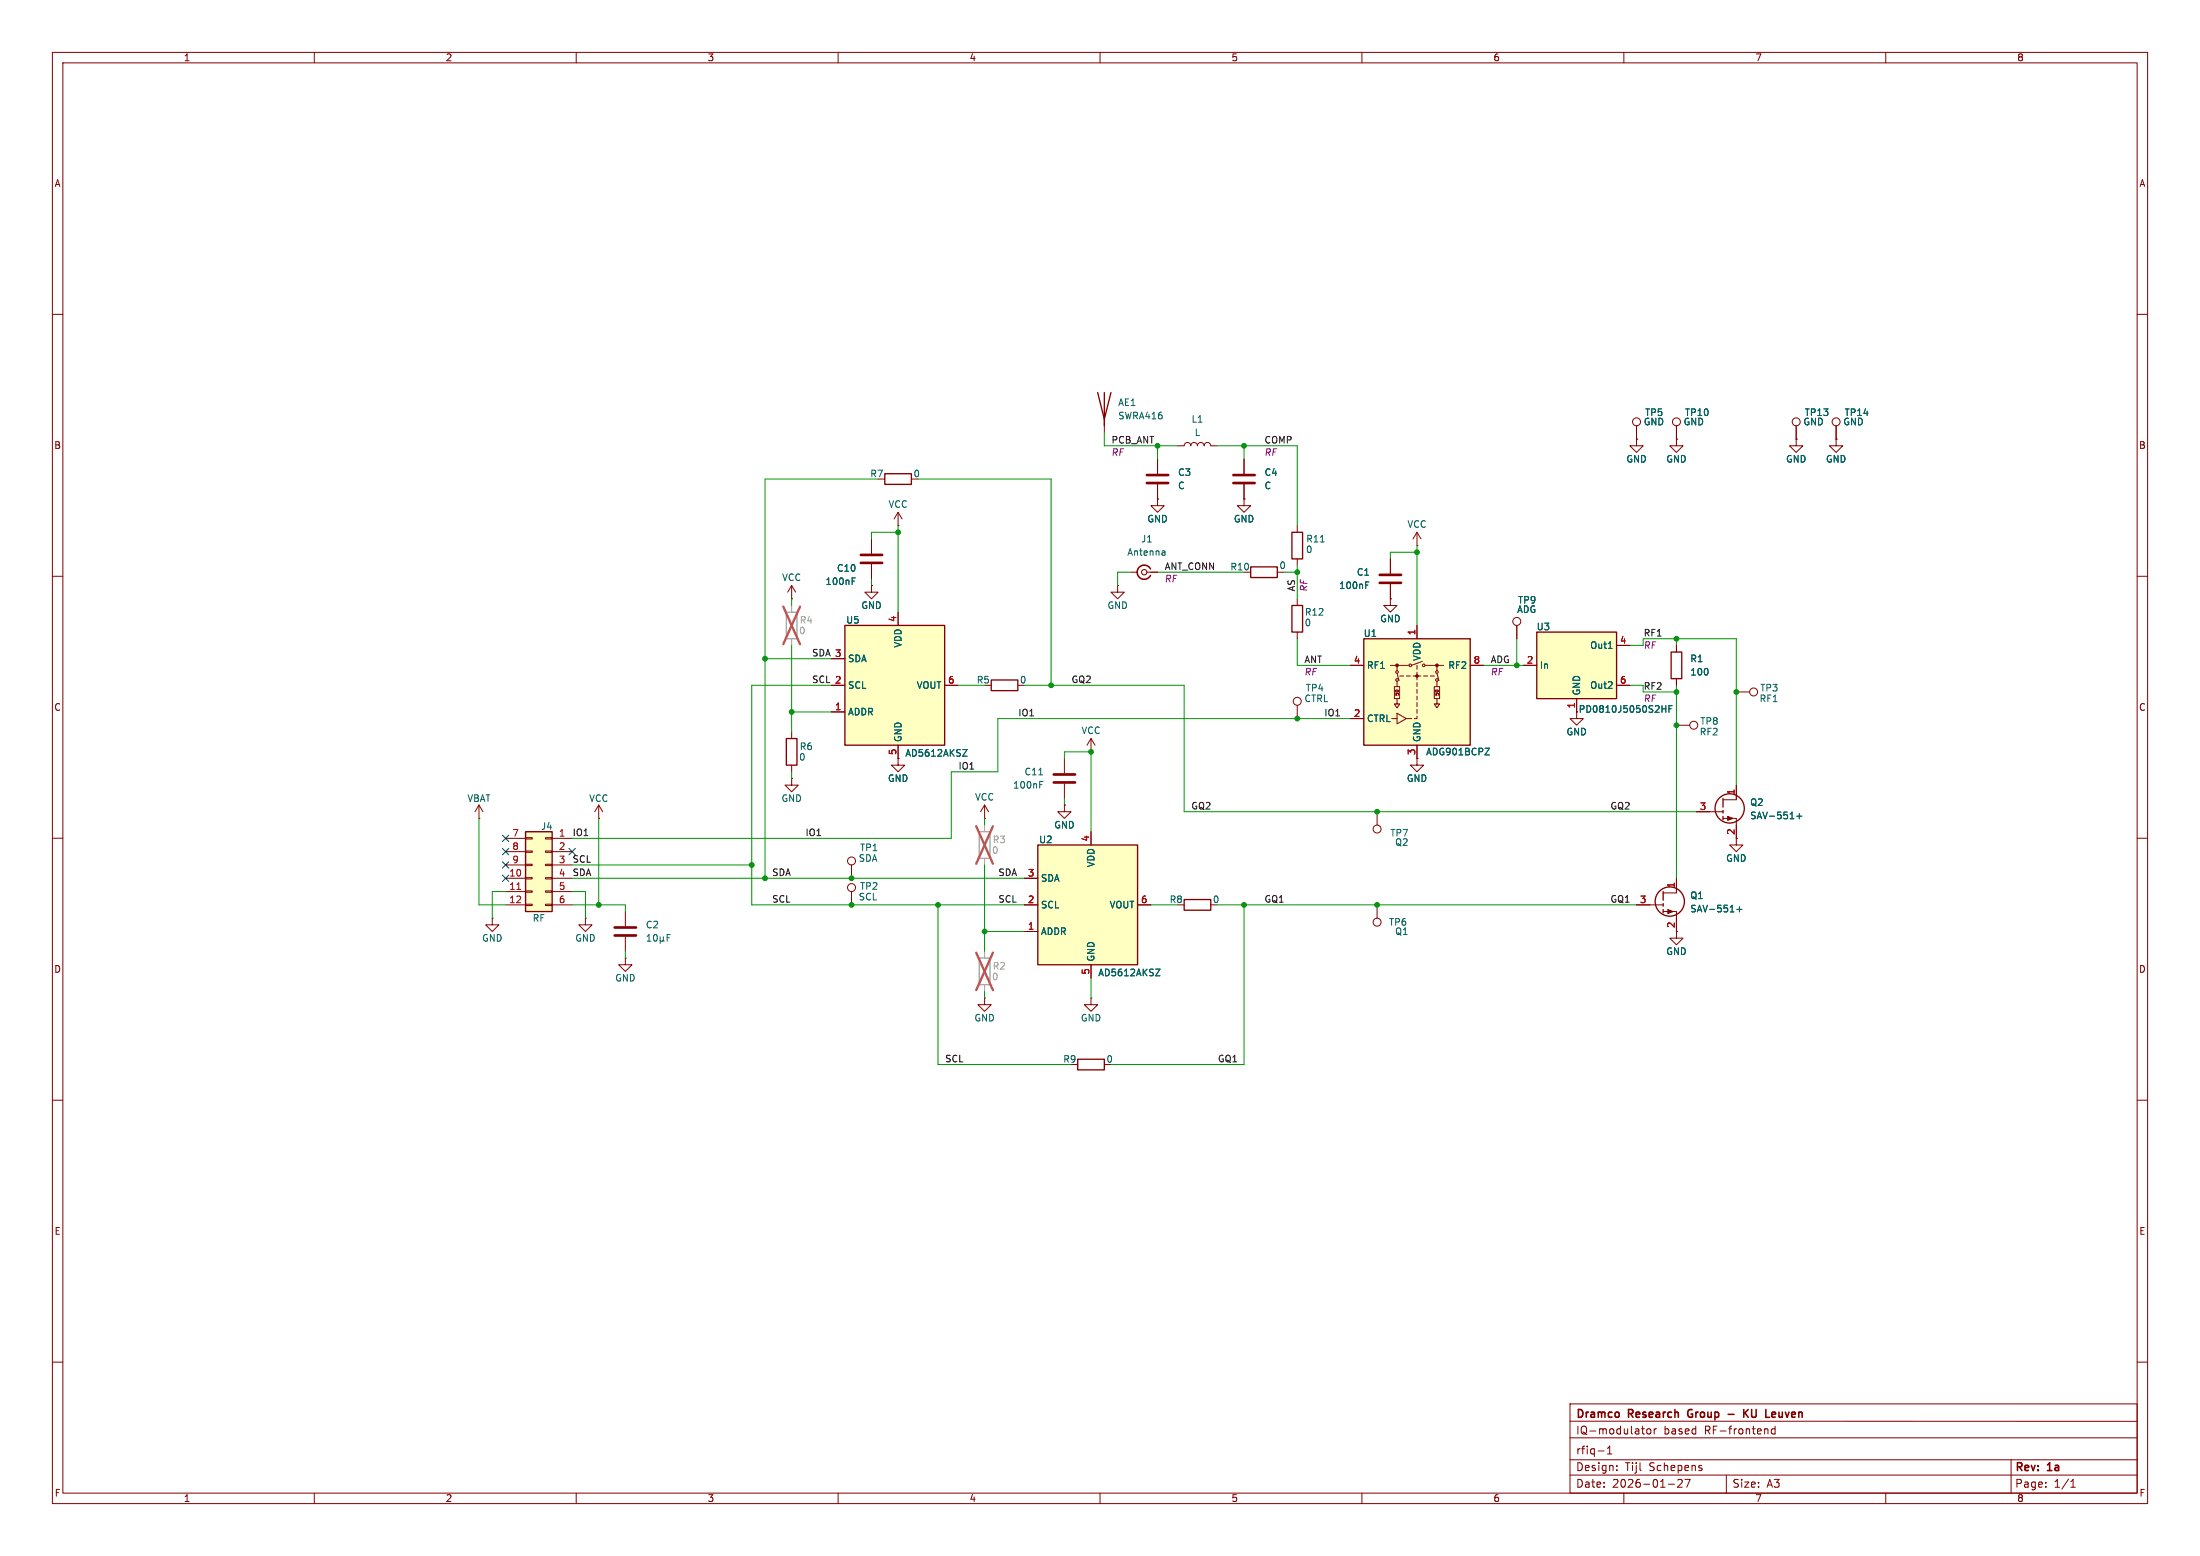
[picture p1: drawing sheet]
<svg xmlns="http://www.w3.org/2000/svg" width="420mm" height="297mm" viewBox="0 0 420 297" stroke-linecap="round" stroke-linejoin="round" font-family="sans-serif">
<g fill="none" stroke="#840000" stroke-width=".19">
<path d="M10 10h400v277h-400zM12 12h396v273h-396zM60 10v2M110 10v2M160 10v2M210 10v2M260 10v2M310 10v2M360 10v2M10 60h2M408 60h2M210.8 80v2.6"/>
<path d="M224.8 85.1h1.3a.64 .64 0 0 1 .6-.6 .64 .64 0 0 1 .6 .6 .64 .64 0 0 1 .7-.6 .64 .64 0 0 1 .6 .6 .64 .64 0 0 1 .6-.6 .64 .64 0 0 1 .7 .6 .64 .64 0 0 1 .6-.6 .64 .64 0 0 1 .6 .6h1.3M10 110h2M265.4 114.3v1.3h-1.2l1.2 1.2 1.3-1.2h-1.3M265.4 114.3h.1M265.4 106.7v2.8M265.4 111.5v2.8M270.5 104.1h.1M270.5 101.6l.8 1.3M270.5 101.6l-.8 1.3M270.5 101.6v2.5M408 110h2M10 160h2"/>
<path d="M91.4 156.2h.1M91.4 153.7l.8 1.2M91.4 153.7l-.7 1.2M91.4 153.7v2.5M188 156.2h.1M188 153.7l.7 1.2M188 153.7l-.8 1.2M188 153.7v2.5M203.2 153.7v1.2h-1.3l1.3 1.3 1.3-1.3h-1.3M203.2 153.7h.1M203.2 144.8v2.8M203.2 149.6v2.8"/>
<path d="M208.3 143.5h.1M208.3 141l.7 1.2M208.3 141l-.8 1.2M208.3 141v2.5M408 160h2M162.6 165.1v2.5M162.6 170.2v2.5M10 210h2M408 210h2M10 260h2M299.7 268h108.3v17h-108.3zM299.7 278.6h108.2"/>
<path d="M299.7 274.4h108.2M299.7 271.3h108.3M305.1 277h1.1M306.9 277.5h.8M306.9 276.5l.4-.5v1.5M308.7 279.8v.1M313.4 272.7h.5M313.7 273.6l.2 .1M314.4 272.9l.3-.2 .4 .2 .1 .5-.2 .2-.3 .1-.3-.1zM315.8 272.7v1M316.2 272.7l-.3 .1-.1 .2M324.7 279.7l.2 .1"/>
<path d="M337.1 272.7h.2l.2 .2v.8M338.9 272.8l-.5-.1-.2 .3 .1 .6h.6M338.9 272.2v1.5M383.9 278.6v6.4M408 260h2M60 285v2M110 285v2M160 285v2M210 285v2M260 285v2M299.7 281.6h108.2M308.7 280.6v.1"/>
<path d="M310 285v2M318.5 283.3h1.2M320.3 282.5l.6-.1 .2 .1 .1 .3-1 1.1h1M321.7 282.4h1l-.7 1.5M324.7 280.2l.2 .2-.2 .3M329.6 281.6v3.4M360 285v2M390.5 283.7v.2M390.5 282.9v.2M395.3 283.9h.9M395.3 282.8l.5-.4v1.5"/>
<circle cx="162.6" cy="164.3" r=".76"/>
<circle cx="162.6" cy="169.4" r=".76"/>
</g>
<path d="M322.3 269.2l-.1 .5 .1 .6M329.9 270h1.1M332.9 269v1.5M333.1 269.7l.7 .8M333.8 269l-.9 .9M338.3 270.5h.6M338.3 269.6l.5-.1 .2 .4-.7 .1" fill="none" stroke="#840000" stroke-width=".3"/>
<path d="M150.1 116.8h2v5.1h-2zM186.9 158.8h2.1v5h-2.1zM186.9 182.9h2.1v5.1h-2.1z" fill="none" stroke="#a1a1a1" stroke-width=".25"/>
<path d="M151.1 115.6v1.2M151.1 121.9v1.3M188 157.5v1.3M188 163.8v1.3M188 181.6v1.3M188 188v1.2" fill="none" stroke="#a1a1a1" stroke-width=".19"/>
<path d="M149.5 115.8l3.2 7.2M152.7 115.8l-3.2 7.2M186.4 157.7l3.2 7.2M189.6 157.7l-3.2 7.2M186.4 181.8l3.2 7.2M189.6 181.8l-3.2 7.2" fill="none" stroke="#e65255" stroke-width=".46"/>
<path d="M209.5 74.9l1.3 5.1 1.3-5.1M210.8 74.9v6.4" fill="none" stroke="#840000" stroke-width=".25"/>
<path d="M263.4 109.7h4.1M263.4 111.3h4.1M201.2 147.8h4M201.2 149.4h4" fill="none" stroke="#840000" stroke-width=".51"/>
<path d="M260.7 111.7h.4M260.7 111.1h.6M198.3 147.9h.7M198.5 149.8h.4M198.5 149.2h.6" fill="none" stroke="#006464" stroke-width=".19"/>
<path d="M161.3 119.4h19v22.8h-19z" fill="#ffffc2"/>
<path d="M168.9 90.4h5.1v2.1h-5.1zM161.3 119.4h19v22.8h-19z" fill="none" stroke="#840000" stroke-width=".25"/>
<g fill="none" stroke="#840000" stroke-width=".19">
<path d="M167.6 91.4h1.3M171.4 97.8v2.5M171.4 97.8l.8 1.3M171.4 97.8l-.7 1.3M221 95.3v1.2h-1.3l1.3 1.3 1.2-1.3h-1.2M221 95.3h.1M221 87.6v2.8M221 92.5v2.8M237.5 95.3v1.2h-1.3l1.3 1.3 1.3-1.3h-1.3M237.5 95.3h.1M237.5 87.6v2.8M237.5 92.5v2.8"/>
<path d="M171.4 100.3h.1M171.4 116.8v2.6M213.4 111.8v1.2h-1.3l1.3 1.3 1.2-1.3h-1.2M213.4 111.8h.1M215.9 109.2h1.3M218.9 109.2h2.1M158.7 125.7h2.6M158.7 130.8h2.6M158.7 135.9h2.6M180.3 130.8h2.6M247.6 134.6v2.6M114.3 156.2h.1"/>
<path d="M114.3 153.7l.8 1.2M114.3 153.7l-.8 1.2M114.3 153.7v2.5M171.4 144.8v1.3h1.3l-1.3 1.2-1.2-1.2h1.2M171.4 144.8h.1M171.4 142.2v2.6M94 175.3v1.2h-1.3l1.3 1.3 1.2-1.3h-1.2M94 175.3h.1M119.4 182.9v1.3h1.2l-1.2 1.2-1.3-1.2h1.3M119.4 182.9h.1M188 190.5v1.3h1.2l-1.2 1.2-1.3-1.2h1.3M188 190.5h.1"/>
<circle cx="247.6" cy="133.9" r=".76"/>
</g>
<path d="M222.2 105.1l.2 .2v.7M222.4 105.9l-.4 .1M222.4 105.4l-.4 .1M183.8 143.1h.8l-.8 1.2h.8" fill="none" stroke="#006464" stroke-width=".19"/>
<path d="M218.9 90.7h4.1M218.9 92.2h4.1M235.5 90.7h4M235.5 92.2h4" fill="none" stroke="#840000" stroke-width=".51"/>
<circle cx="218.4" cy="109.2" r=".51" fill="none" stroke="#840000" stroke-width=".2"/>
<path d="M217.1 109.2a1.35 1.35 0 0 0 1 1.3 1.35 1.35 0 0 0 1.5-.6M219.6 108.6a1.35 1.35 0 0 0-1.5-.7 1.35 1.35 0 0 0-1 1.3" fill="none" stroke="#840000" stroke-width=".3"/>
<path d="M100.3 158.8h5.1v15.2h-5.1z" fill="#ffffc2"/>
<path d="M100.3 158.8h5.1v15.2h-5.1zM150.1 141h2v5.1h-2zM205.7 202.2h5.1v2h-5.1z" fill="none" stroke="#840000" stroke-width=".25"/>
<g fill="none" stroke="#840000" stroke-width=".19">
<path d="M151.1 114.3h.1M151.1 111.8v2.5M151.1 111.8l.8 1.2M151.1 111.8l-.7 1.2M166.4 111.8v1.2h-1.3l1.3 1.3 1.2-1.3h-1.2M166.4 111.8h.1M289.6 119.4v2.5M151.1 139.7v1.3M100.3 159.9h1.3v.2h-1.3zM104.1 159.9h1.3v.2h-1.3zM151.1 148.6v1.3h1.3l-1.3 1.2-1.2-1.2h1.2M151.1 148.6h.1"/>
<path d="M151.1 146.1v1.2M96.5 160h3.8M96.5 162.6h3.8M96.5 165.1h3.8M96.5 167.6h3.8M96.5 170.2h3.8M96.5 172.7h3.8M100.3 162.4h1.3v.3h-1.3zM100.3 165h1.3v.2h-1.3zM100.3 167.5h1.3v.3h-1.3zM100.3 170.1h1.3v.2h-1.3zM100.3 172.6h1.3v.2h-1.3z"/>
<path d="M104.1 162.4h1.3v.3h-1.3zM104.1 165h1.3v.2h-1.3zM104.1 167.5h1.3v.3h-1.3zM104.1 170.1h1.3v.2h-1.3zM104.1 172.6h1.3v.2h-1.3zM105.4 160h3.8M105.4 162.6h3.8M105.4 165.1h3.8M105.4 167.6h3.8M105.4 170.2h3.8M105.4 172.7h3.8M111.8 175.3v1.2h-1.3l1.3 1.3 1.2-1.3h-1.2"/>
<path d="M111.8 175.3h.1M119.4 174v2.8M119.4 178.8v2.8M204.5 203.2h1.2"/>
<circle cx="289.6" cy="118.6" r=".76"/>
</g>
<path d="M98.7 169.8h.7" fill="none" stroke="#a90000" stroke-width=".19"/>
<path d="M117.3 177h4.1M117.3 178.6h4.1" fill="none" stroke="#840000" stroke-width=".51"/>
<path d="M123.5 179.6h.8M123.5 178.7l.4-.3v1.2M124.9 178.5l.2-.1a.68 .68 0 0 1 .4 .6 .68 .68 0 0 1-.4 .6l-.3-.4zM126 179.5l.2 .1 .4-.1M126 178.8v1.3M126.6 179.5l.2 .1M126.6 178.8v.7M127.4 179h.4M128 178.4h-.6v1.2" fill="none" stroke="#006464" stroke-width=".19"/>
<path d="M198.1 161.3h19.1v22.9h-19.1z" fill="#ffffc2"/>
<g fill="none" stroke="#840000" stroke-width=".25">
<path d="M189.2 129.8h5.1v2h-5.1zM319 124.5h2.1v5h-2.1zM328.9 152.4v1.7M328.9 154.7v.5M328.9 155.8v.7M198.1 161.3h19.1v22.9h-19.1zM226.1 171.7h5v2h-5zM317.5 170.2v1.6M317.5 172.5v.5M317.5 173.6v.6"/>
<circle cx="330.2" cy="154.3" r="2.79"/>
<circle cx="318.8" cy="172.1" r="2.79"/>
</g>
<g fill="none" stroke="#840000" stroke-width=".19">
<path d="M166.4 102.9v2.8M166.4 107.7v2.8M188 130.8h1.2M301 135.9v1.3h-1.3l1.3 1.2 1.3-1.2h-1.3M320 138.4h2.6M320 123.2v1.3M320 129.5v1.3M331.5 132.1h2.5M208.3 158.8v2.5M262.9 154.9v2.6M270.5 144.8v1.3h-1.3l1.3 1.2 1.3-1.2h-1.3M270.5 144.8h.1"/>
<path d="M323.8 154.9h5.1M328.9 156.2h2.6v5.1h-1.3l1.3 1.3 1.2-1.3h-1.2M331.5 149.9v2.8h-2.6M195.6 167.6h2.5M195.6 172.7h2.5M195.6 177.8h2.5M217.2 172.7h2.5M224.8 172.7h1.3M262.9 172.7v2.6M312.4 172.7h5.1M317.5 174h2.5v5.1h-1.2l1.2 1.2 1.3-1.2h-1.3M320 167.6v2.8h-2.5"/>
<path d="M208.3 190.5v1.3h1.2l-1.2 1.2-1.3-1.2h1.3M208.3 190.5h.1M208.3 184.2v2.5"/>
<circle cx="323.3" cy="138.4" r=".76"/>
<circle cx="334.8" cy="132.1" r=".76"/>
<circle cx="262.9" cy="158.2" r=".76"/>
<circle cx="262.9" cy="176" r=".76"/>
</g>
<path d="M162.7 110.9h.4M162.7 110.3h.6M343 155.8h1M343.5 155.3v1M331.6 173.6h.9M332.1 173.1v1M220.6 185h.9l-.9 1.3h.9" fill="none" stroke="#006464" stroke-width=".19"/>
<path d="M164.3 105.9h4.1M164.3 107.4h4.1" fill="none" stroke="#840000" stroke-width=".51"/>
<g fill="#840000" stroke="#840000" stroke-width=".19">
<path d="M329.8 155.8l1 .4-1 .4z"/>
<path d="M318.4 173.6l1 .4-1 .4z"/>
</g>
<path d="M260.3 121.9h20.4v20.3h-20.4z" fill="#ffffc2"/>
<path d="M260.3 121.9h20.4v20.3h-20.4z" fill="none" stroke="#840000" stroke-width=".25"/>
<g fill="none" stroke="#840000" stroke-width=".19">
<path d="M270.5 119.4v2.5M257.8 137.2h2.5M257.8 127h2.5M265.4 127h3.6M265.7 137.2h1M266.2 131.1h1v2.3h-1zM266.7 136.1l1.8 1.1-1.8 1zM266.7 133.4v1h-.5l.5 .7 .5-.7h-.5M266.7 127v1M266.7 130v1.1M266.7 128.5l.4 1.4M267.2 129h.8"/>
<path d="M268.5 137.2h1M268.5 129h.7M269.7 129h1.6M270.5 136.7v.5h-.5M270.5 127v.8M270.5 128.3v1.5M270.5 130.3v.8M270.5 131.6v.7M270.5 132.8v.8M270.5 134.1v.8M270.5 135.4v.7M271.5 126.2l-2 .8"/>
<path d="M271.8 129h.7M272 127h3.6M273 129h.8M273.8 131.1h1v2.3h-1zM274.3 133.4v1h-.5l.5 .7 .5-.7h-.5M274.3 127v1M274.3 130v1.1M274.3 128.5l.4 1.4M280.7 127h2.5M270.5 142.2v2.6"/>
<circle cx="266.7" cy="129.8" r=".25"/>
<circle cx="266.7" cy="128.3" r=".25"/>
<circle cx="269.2" cy="127" r=".25"/>
<circle cx="271.8" cy="127" r=".25"/>
<circle cx="274.3" cy="129.8" r=".25"/>
<circle cx="274.3" cy="128.3" r=".25"/>
</g>
<g fill="#840000" stroke="#840000" stroke-width=".19">
<circle cx="270.5" cy="129" r=".25"/>
<circle cx="266.7" cy="127" r=".25"/>
<circle cx="274.3" cy="127" r=".25"/>
</g>
<path d="M283.5 142.8h.8l-.8 1.3h.8" fill="none" stroke="#006464" stroke-width=".19"/>
<path d="M293.4 120.7h15.2v12.7h-15.2z" fill="#ffffc2"/>
<path d="M238.8 108.2h5v2h-5zM246.6 115.6h2.1v5.1h-2.1zM246.6 101.6h2.1v5.1h-2.1zM293.4 120.7h15.2v12.7h-15.2z" fill="none" stroke="#840000" stroke-width=".25"/>
<g fill="none" stroke="#840000" stroke-width=".19">
<path d="M221 95.3h.1M221 87.6v2.8M221 92.5v2.8M237.5 95.3h.1M237.5 87.6v2.8M237.5 92.5v2.8M312.4 83.8v1.3h-1.3l1.3 1.3 1.3-1.3h-1.3M312.4 83.8h.1M312.4 81.3v2.5M320 83.8v1.3h-1.2l1.2 1.3 1.3-1.3h-1.3M320 83.8h.1M320 81.3v2.5"/>
<path d="M342.9 83.8v1.3h-1.3l1.3 1.3 1.3-1.3h-1.3M342.9 83.8h.1M342.9 81.3v2.5M350.5 83.8v1.3h-1.3l1.3 1.3 1.3-1.3h-1.3M350.5 83.8h.1M350.5 81.3v2.5M166.4 111.8h.1M166.4 102.9v2.8M166.4 107.7v2.8M171.4 116.8v2.6M237.5 109.2h1.3M247.6 100.3v1.3"/>
<path d="M247.6 106.7v1.3M247.6 114.3v1.3M265.4 114.3h.1M265.4 106.7v2.8M265.4 111.5v2.8M270.5 119.4v2.5M289.6 119.4v2.5M158.7 130.8h2.6M158.7 125.7h2.6M158.7 135.9h2.6M180.3 130.8h2.6M247.6 120.7v1.2"/>
<path d="M257.8 127h2.5M257.8 137.2h2.5M280.7 127h2.5M290.8 127h2.6M301 133.4v2.5M308.6 123.2h2.5M308.6 130.8h2.5M320 123.2v1.3M320 129.5v1.3M171.4 144.8h.1M171.4 142.2v2.6M203.2 153.7h.1"/>
<path d="M208.3 158.8v2.5M270.5 144.8h.1M270.5 142.2v2.6M323.8 154.9h2.6M331.5 149.9v2.5M331.5 157.5v2.5M195.6 167.6h2.5M195.6 172.7h2.5M195.6 177.8h2.5M217.2 172.7h2.5M312.4 172.7h2.6M320 167.6v2.6"/>
<path d="M320 175.3v2.5M208.3 184.2v2.5"/>
<circle cx="312.4" cy="80.5" r=".76"/>
<circle cx="320" cy="80.5" r=".76"/>
<circle cx="342.9" cy="80.5" r=".76"/>
<circle cx="350.5" cy="80.5" r=".76"/>
</g>
<g fill="none" stroke="#006464" stroke-width=".19">
<path d="M162.7 110.9h.4M162.7 110.3h.6M252.1 103.4h.7M260.7 111.7h.4M260.7 111.1h.6M307 123.8h.8M317.3 135.3h.7M318 134.7v1.3M318.6 135.3h.4M319.2 134.7h-.6v1.3M183.8 143.1h.8l-.8 1.2h.8M283.5 142.8h.8l-.8 1.3h.8"/>
<path d="M343 155.8h1M343.5 155.3v1M331.6 173.6h.9M332.1 173.1v1M220.6 185h.9l-.9 1.3h.9"/>
</g>
<g fill="none" stroke="#009600" stroke-width=".19">
<path d="M167.6 91.4h-21.6v76.2M175.3 91.4h25.4v39.4M210.8 82.6v2.5h14M221 85.1v2.5M232.4 85.1h15.2v15.2M237.5 85.1v2.5M151.1 114.3v1.3M166.4 110.5v1.3M171.4 100.3v16.5M171.4 101.6h-5v1.3M215.9 109.2h-2.5v2.6M221 109.2h16.5"/>
<path d="M245.1 109.2h2.5M247.6 108v6.3M270.5 104.1v15.3M270.5 105.4h-5.1v1.3M146 125.7h12.7M151.1 123.2v16.5M151.1 135.9h7.6M158.7 130.8h-15.2v41.9h52.1M182.9 130.8h5.1M195.6 130.8h30.5v24.1h97.7M247.6 121.9v5.1h10.2M257.8 137.2h-67.3v10.1h-8.9v12.7h-72.4"/>
<path d="M283.2 127h7.6M289.6 121.9v5.1M311.1 123.2h2.6v-1.3h17.8v28M311.1 130.8h2.6M313.7 132.1h6.3M320 121.9v1.3M320 130.8v36.8M91.4 156.2v16.5h5.1M114.3 156.2v16.5M151.1 147.3v1.3M188 156.2v1.3M203.2 144.8v-1.3h5.1v15.3"/>
<path d="M203.2 152.4v1.3M96.5 170.2h-2.5v5.1M109.2 172.7h10.2v1.3M109.2 167.6h86.4M109.2 165.1h34.3M109.2 170.2h2.6v5.1M179.1 172.7v30.5h25.4M188 177.8h7.6M188 165.1v16.5M219.7 172.7h5.1M232.4 172.7h80M237.5 172.7v30.5h-25.4"/>
<path d="M119.4 181.6v1.3M188 189.2v1.3M208.3 186.7v3.8"/>
</g>
<path d="M95.9 159.4l1.2 1.2M97.1 159.4l-1.2 1.2M95.9 164.5l1.2 1.2M95.9 162l1.2 1.2M95.9 167l1.2 1.2M97.1 164.5l-1.2 1.2M97.1 162l-1.2 1.2M97.1 167l-1.2 1.2M108.6 162l1.2 1.2M109.8 162l-1.2 1.2" fill="none" stroke="#000084" stroke-width=".19"/>
<g fill="#009600" stroke="#009600" stroke-width=".19">
<circle cx="188" cy="177.8" r=".46"/>
<circle cx="162.6" cy="167.6" r=".46"/>
<circle cx="162.6" cy="172.7" r=".46"/>
<circle cx="179.1" cy="172.7" r=".46"/>
<circle cx="146" cy="167.6" r=".46"/>
<circle cx="262.9" cy="172.7" r=".46"/>
<circle cx="237.5" cy="172.7" r=".46"/>
<circle cx="247.6" cy="137.2" r=".46"/>
<circle cx="262.9" cy="154.9" r=".46"/>
<circle cx="208.3" cy="143.5" r=".46"/>
<circle cx="200.7" cy="130.8" r=".46"/>
<circle cx="171.4" cy="101.6" r=".46"/>
<circle cx="151.1" cy="135.9" r=".46"/>
<circle cx="146" cy="125.7" r=".46"/>
<circle cx="289.6" cy="127" r=".46"/>
<circle cx="320" cy="138.4" r=".46"/>
<circle cx="320" cy="132.1" r=".46"/>
<circle cx="331.5" cy="132.1" r=".46"/>
<circle cx="320" cy="121.9" r=".46"/>
<circle cx="247.6" cy="109.2" r=".46"/>
<circle cx="221" cy="85.1" r=".46"/>
<circle cx="270.5" cy="105.4" r=".46"/>
<circle cx="237.5" cy="85.1" r=".46"/>
<circle cx="143.5" cy="165.1" r=".46"/>
<circle cx="114.3" cy="172.7" r=".46"/>
</g>
<g font-size="2.1" fill="#840000">
<text x="300.8" y="271.1">Dramco</text>
<text x="300.8" y="274">IQ-modulator</text>
<text x="310.9" y="271.1">Research</text>
<text x="317.6" y="274">based</text>
<text x="322.9" y="271.1">Group</text>
<text x="325.4" y="274">RF-frontend</text>
<text x="334.7" y="271.1">KU</text>
<text x="339.6" y="271.1">Leuven</text>
<text x="300.8" y="277.8">rfiq-1</text>
<text x="300.8" y="281">Design:</text>
<text x="310.2" y="281">Tijl</text>
<text x="314.9" y="281">Schepens</text>
<text x="384.6" y="281.2">Rev:</text>
<text x="391" y="281.2">1a</text>
<text x="300.8" y="284.2">Date:</text>
<text x="307.8" y="284.2">2026-01-27</text>
<text x="330.6" y="284.2">Size:</text>
<text x="337.3" y="284.2">A3</text>
<text x="384.6" y="284.2">Page:</text>
<text x="392.1" y="284.2">1/1</text>
</g>
<g font-size="1.8" fill="#840000">
<text x="35" y="11.9">1</text>
<text x="85" y="11.9">2</text>
<text x="135" y="11.9">3</text>
<text x="185" y="11.9">4</text>
<text x="235" y="11.9">5</text>
<text x="285" y="11.9">6</text>
<text x="335" y="11.9">7</text>
<text x="385" y="11.9">8</text>
<text x="10.3" y="35.9">A</text>
<text x="408.3" y="35.9">A</text>
<text x="10.3" y="85.9">B</text>
<text x="408.2" y="85.9">B</text>
<text x="10.3" y="135.9">C</text>
<text x="408.2" y="135.9">C</text>
<text x="331.2" y="159.5" transform="rotate(-90 331.2 159.5)">2</text>
<text x="10.3" y="185.9">D</text>
<text x="408.2" y="185.9">D</text>
<text x="10.3" y="235.9">E</text>
<text x="408.3" y="235.9">E</text>
<text x="10.3" y="285.9">F</text>
<text x="35" y="286.9">1</text>
<text x="85" y="286.9">2</text>
<text x="135" y="286.9">3</text>
<text x="185" y="286.9">4</text>
<text x="235" y="286.9">5</text>
<text x="285" y="286.9">6</text>
<text x="335" y="286.9">7</text>
<text x="385" y="286.9">8</text>
<text x="408.3" y="285.9">F</text>
</g>
<g font-size="1.8" fill="#006464">
<text x="213.4" y="77.7">AE1</text>
<text x="213.4" y="80.2">SWRA416</text>
<text x="227.4" y="80.9">L1</text>
<text x="228" y="83.4">L</text>
<text x="313.7" y="81.4">GND</text>
<text x="314" y="79.6">TP5</text>
<text x="321.3" y="81.4">GND</text>
<text x="321.6" y="79.6">TP10</text>
<text x="344.2" y="81.4">GND</text>
<text x="344.4" y="79.6">TP13</text>
<text x="351.8" y="81.4">GND</text>
<text x="352.1" y="79.6">TP14</text>
<text x="310.4" y="88.5">GND</text>
<text x="318" y="88.5">GND</text>
<text x="340.9" y="88.5">GND</text>
<text x="348.5" y="88.5">GND</text>
<text x="166" y="91.3">R7</text>
<text x="174.3" y="91.3">0</text>
<text x="224.8" y="91">C3</text>
<text x="224.8" y="93.6">C</text>
<text x="241.3" y="91">C4</text>
<text x="241.3" y="93.6">C</text>
<text x="169.5" y="97.1">VCC</text>
<text x="218.9" y="99.9">GND</text>
<text x="235.5" y="99.9">GND</text>
<text x="268.6" y="100.9">VCC</text>
<text x="215.1" y="106.3">Antenna</text>
<text x="217.8" y="103.7">J1</text>
<text x="249.2" y="105.8">0</text>
<text x="249.3" y="103.7">R11</text>
<text x="149.2" y="111.1">VCC</text>
<text x="157.5" y="111.9">100nF</text>
<text x="159.7" y="109.3">C10</text>
<text x="234.8" y="109.1">R10</text>
<text x="244.1" y="108.8">0</text>
<text x="255.5" y="112.6">100nF</text>
<text x="258.9" y="110.1">C1</text>
<text x="161.4" y="119.2">U5</text>
<text x="164.3" y="116.4">GND</text>
<text x="211.3" y="116.4">GND</text>
<text x="249" y="119.7">0</text>
<text x="249" y="117.7">R12</text>
<text x="263.4" y="119">GND</text>
<text x="289.5" y="117.2">ADG</text>
<text x="289.7" y="115.4">TP9</text>
<text x="172.3" y="123.7" transform="rotate(-90 172.3 123.7)">VDD</text>
<text x="260.2" y="121.8">U1</text>
<text x="293.3" y="120.5">U3</text>
<text x="303.5" y="124.1">Out1</text>
<text x="161.8" y="126.6">SDA</text>
<text x="161.8" y="131.7">SCL</text>
<text x="174.9" y="131.7">VOUT</text>
<text x="186.4" y="130.7">R5</text>
<text x="194.6" y="130.7">0</text>
<text x="260.9" y="127.9">RF1</text>
<text x="271.4" y="126.3" transform="rotate(-90 271.4 126.3)">VDD</text>
<text x="276.4" y="127.9">RF2</text>
<text x="293.9" y="127.9">In</text>
<text x="303.5" y="131.7">Out2</text>
<text x="322.6" y="126.6">R1</text>
<text x="322.6" y="129.1">100</text>
<text x="161.8" y="136.8">ADDR</text>
<text x="248.9" y="134.2">CTRL</text>
<text x="249.2" y="132.2">TP4</text>
<text x="301.3" y="136.2">PD0810J5050S2HF</text>
<text x="301.9" y="132.8" transform="rotate(-90 301.9 132.8)">GND</text>
<text x="313.7" y="134.2">RF</text>
<text x="335.8" y="134.2">RF1</text>
<text x="335.9" y="132.2">TP3</text>
<text x="152.6" y="143.4">R6</text>
<text x="172.3" y="141.7" transform="rotate(-90 172.3 141.7)">GND</text>
<text x="206.4" y="140.3">VCC</text>
<text x="260.9" y="138">CTRL</text>
<text x="271.4" y="141.7" transform="rotate(-90 271.4 141.7)">GND</text>
<text x="299" y="140.6">GND</text>
<text x="324.4" y="140.6">RF2</text>
<text x="324.5" y="138.5">TP8</text>
<text x="152.5" y="145.4">0</text>
<text x="169.4" y="149.5">GND</text>
<text x="172.7" y="144.6">AD5612AKSZ</text>
<text x="195.5" y="148.2">C11</text>
<text x="268.5" y="149.5">GND</text>
<text x="272.1" y="144.4">ADG901BCPZ</text>
<text x="89.1" y="153.3">VBAT</text>
<text x="112.4" y="153.3">VCC</text>
<text x="149.1" y="153.3">GND</text>
<text x="186" y="153">VCC</text>
<text x="193.3" y="150.7">100nF</text>
<text x="334" y="154">Q2</text>
<text x="103.2" y="158.6">J4</text>
<text x="198.3" y="161.1">U2</text>
<text x="201.2" y="158.3">GND</text>
<text x="265.3" y="159.9">TP7</text>
<text x="266.2" y="161.6">Q2</text>
<text x="334" y="156.6">SAV-551+</text>
<text x="163.8" y="164.7">SDA</text>
<text x="164.1" y="162.7">TP1</text>
<text x="209.1" y="165.6" transform="rotate(-90 209.1 165.6)">VDD</text>
<text x="329.4" y="164.7">GND</text>
<text x="163.8" y="172.1">SCL</text>
<text x="164.1" y="170">TP2</text>
<text x="198.6" y="168.5">SDA</text>
<text x="198.6" y="173.6">SCL</text>
<text x="211.7" y="173.6">VOUT</text>
<text x="223.2" y="172.6">R8</text>
<text x="231.4" y="172.6">0</text>
<text x="322.6" y="171.8">Q1</text>
<text x="91.9" y="179.9">GND</text>
<text x="101.6" y="176.1">RF</text>
<text x="109.7" y="179.9">GND</text>
<text x="123.2" y="177.4">C2</text>
<text x="198.6" y="178.7">ADDR</text>
<text x="265.1" y="176.9">TP6</text>
<text x="266.2" y="178.7">Q1</text>
<text x="322.6" y="174.3">SAV-551+</text>
<text x="209.1" y="183.6" transform="rotate(-90 209.1 183.6)">GND</text>
<text x="318" y="182.5">GND</text>
<text x="117.3" y="187.6">GND</text>
<text x="209.6" y="186.5">AD5612AKSZ</text>
<text x="185.9" y="195.2">GND</text>
<text x="206.2" y="195.2">GND</text>
<text x="202.9" y="203">R9</text>
<text x="211.1" y="203">0</text>
</g>
<g font-size="1.8" fill="#0f0f0f">
<text x="212.1" y="84.7">PCB_ANT</text>
<text x="241.3" y="84.7">COMP</text>
<text x="222.2" y="108.9">ANT_CONN</text>
<text x="247.3" y="113" transform="rotate(-90 247.3 113)">AS</text>
<text x="154.9" y="125.4">SDA 3</text>
<text x="313.7" y="121.6">RF1</text>
<text x="154.9" y="130.5">SCL 2</text>
<text x="204.5" y="130.5">GQ2</text>
<text x="248.9" y="126.7">ANT</text>
<text x="284.5" y="126.7">ADG</text>
<text x="194.3" y="136.8">IO1</text>
<text x="252.7" y="136.8">IO1</text>
<text x="182.9" y="147">IO1</text>
<text x="227.3" y="154.6">GQ2</text>
<text x="307.3" y="154.6">GQ2</text>
<text x="109.2" y="159.7">IO1</text>
<text x="153.7" y="159.7">IO1</text>
<text x="109.2" y="167.3">SDA</text>
<text x="109.2" y="164.8">SCL</text>
<text x="147.3" y="167.3">SDA</text>
<text x="190.5" y="167.3">SDA</text>
<text x="147.3" y="172.4">SCL</text>
<text x="190.5" y="172.4">SCL</text>
<text x="241.3" y="172.4">GQ1</text>
<text x="307.3" y="172.4">GQ1</text>
<text x="180.3" y="202.9">SCL</text>
<text x="232.4" y="202.9">GQ1</text>
</g>
<g font-size="1.8" fill="#840084">
<text x="212.1" y="87.2">RF</text>
<text x="241.3" y="87.2">RF</text>
<text x="222.2" y="111.4">RF</text>
<text x="249.8" y="113.1" transform="rotate(-90 249.8 113.1)">RF</text>
<text x="313.7" y="124.1">RF</text>
<text x="248.9" y="129.1">RF</text>
<text x="284.5" y="129.1">RF</text>
</g>
<g font-size="1.8" fill="#989898">
<text x="152.6" y="119.2">R4</text>
<text x="152.5" y="121.3">0</text>
<text x="189.4" y="161.1">R3</text>
<text x="189.3" y="163.2">0</text>
<text x="189.4" y="185.3">R2</text>
<text x="189.3" y="187.3">0</text>
</g>
<g font-size="1.8" fill="#a90000">
<text x="171.2" y="118.8" transform="rotate(-90 171.2 118.8)">4</text>
<text x="159.3" y="125.5">3</text>
<text x="270.3" y="121.4" transform="rotate(-90 270.3 121.4)">1</text>
<text x="309.2" y="122.9">4</text>
<text x="159.3" y="130.6">2</text>
<text x="180.9" y="130.6">6</text>
<text x="258.4" y="126.7">4</text>
<text x="281.2" y="126.7">8</text>
<text x="291.4" y="126.7">2</text>
<text x="309.2" y="130.6">6</text>
<text x="159.3" y="135.6">1</text>
<text x="258.4" y="136.9">2</text>
<text x="300.7" y="135.3" transform="rotate(-90 300.7 135.3)">1</text>
<text x="171.2" y="144.2" transform="rotate(-90 171.2 144.2)">5</text>
<text x="270.3" y="144.2" transform="rotate(-90 270.3 144.2)">3</text>
<text x="324.4" y="154.7">3</text>
<text x="331.2" y="151.8" transform="rotate(-90 331.2 151.8)">1</text>
<text x="97.7" y="159.8">7</text>
<text x="106.6" y="159.8">1</text>
<text x="208" y="160.7" transform="rotate(-90 208 160.7)">4</text>
<text x="97.1" y="167.4">10</text>
<text x="97.7" y="162.3">8</text>
<text x="97.7" y="164.8">9</text>
<text x="106.6" y="162.3">2</text>
<text x="106.6" y="164.8">3</text>
<text x="106.6" y="167.4">4</text>
<text x="196.1" y="167.4">3</text>
<text x="97.1" y="169.9">11</text>
<text x="97.1" y="172.5">12</text>
<text x="106.6" y="169.9">5</text>
<text x="106.6" y="172.5">6</text>
<text x="196.1" y="172.5">2</text>
<text x="217.7" y="172.5">6</text>
<text x="313" y="172.5">3</text>
<text x="319.8" y="169.6" transform="rotate(-90 319.8 169.6)">1</text>
<text x="196.1" y="177.5">1</text>
<text x="319.8" y="177.2" transform="rotate(-90 319.8 177.2)">2</text>
<text x="208" y="186.1" transform="rotate(-90 208 186.1)">5</text>
</g>
<text font-size="1.8" fill="#009600" x="313.7" y="131.7">RF2</text>
<g font-size=".9" fill="#840000">
<text x="267.2" y="133" transform="rotate(-90 267.2 133)">50</text>
<text x="274.9" y="133" transform="rotate(-90 274.9 133)">50</text>
</g>
</svg>
